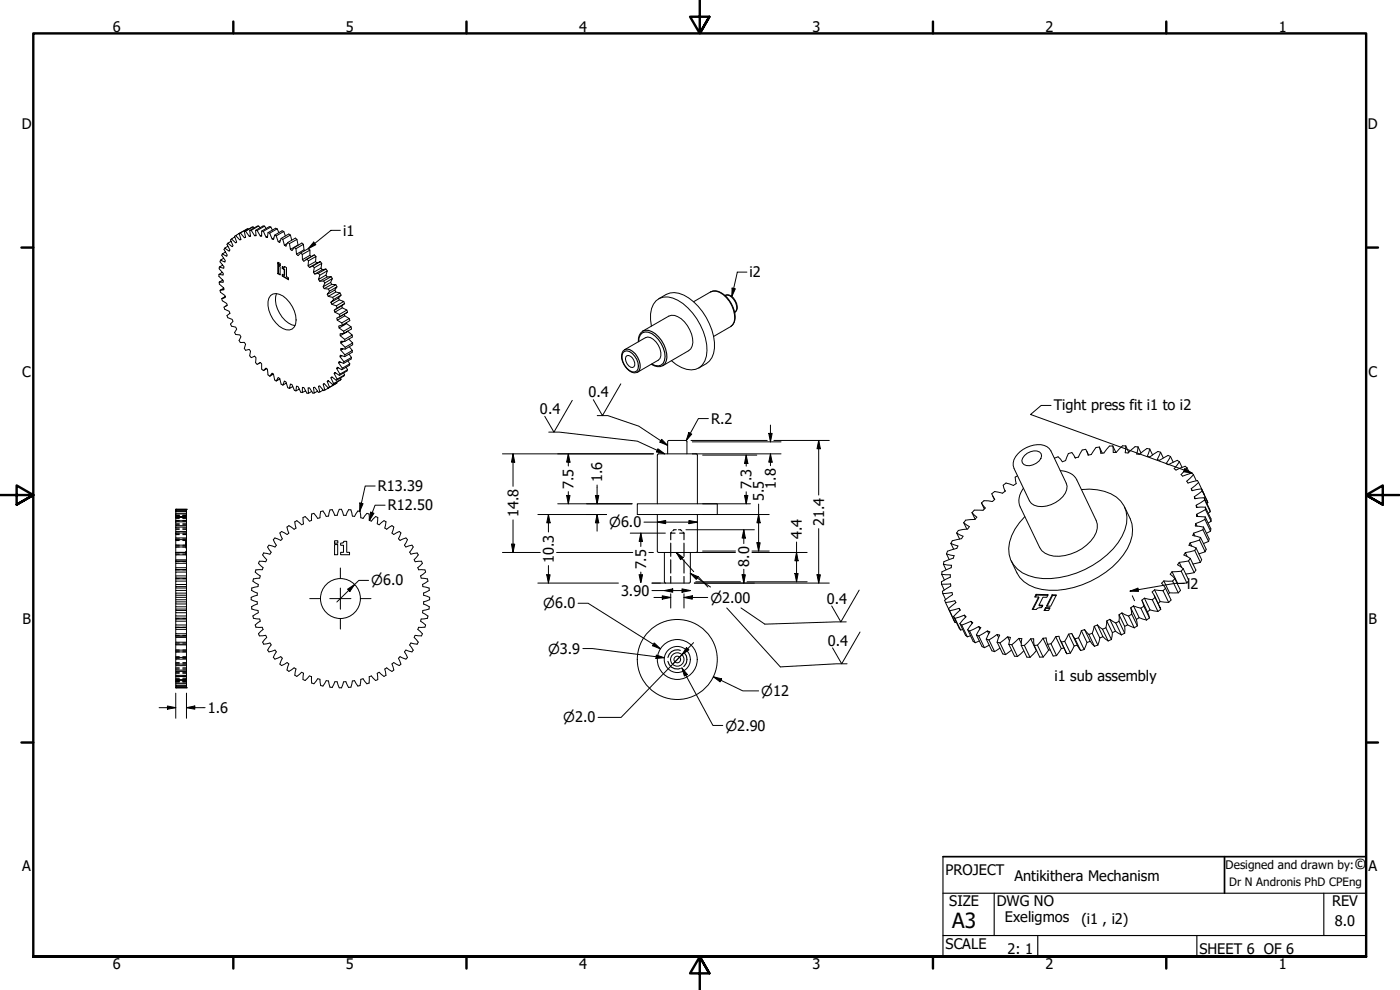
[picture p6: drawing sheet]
<svg xmlns="http://www.w3.org/2000/svg" width="420mm" height="297mm" viewBox="0 0 420 297" stroke-linecap="round" stroke-linejoin="round" font-family="sans-serif">
<!-- layer: Visible (ANSI) -->
<g fill="none" stroke="#000" stroke-width=".3">
<path d="M66.2 78l-.2 .6 1.2 1.4-.1 .5-1.3-.4 1-.5M66.7 76.2l-.2 .4 1.1 1.6-.1 .4-1.3-.6 .9-.5M67.4 74.5l-.2 .4 1 1.6-.2 .4-1.3-.7 .9-.6M68.4 73l-.3 .3 .9 1.7-.2 .4-1.4-.9 1-.6M69.5 71.7l-.3 .3 .7 1.7-.2 .3-1.3-1 .9-.6M70.7 70.7l-.3 .2 .6 1.8-.3 .2-1.2-1.2 .9-.6M72.1 69.9l1.2 1.4M72.3 71.8l-.2 .1M73.7 69.4l1.1 1.5M73.7 69.4l-.4 .1M74.4 68.6l-2.6 1.4 .5 1.8-.3 .2-1.3-1.3 1.4-.8M74.5 68.7l-.1-.1-2.3 1.3"/>
<path d="M75.4 69.1l1 1.6M75.4 69.1l-.5 .1M75.9 68.1l-2.6 1.4 .4 1.7-.4 .1 .4-.2M76.2 68.4l-.3-.3-2.2 1.3M76.7 69.1l.5 .1M77.2 69.2l.9 1.6M77.6 67.8h-.4l-2.3 1.4 .3 1.7h-.4l.4-.2M78 68.4l-.4-.6-2.2 1.3M78.5 69.3l.5 .1M79 69.4l.8 1.7M79.4 67.8h-.4l-2.3 1.3 .1 1.6h-.4l.4-.2M79.8 68.6l-.4-.8-2.2 1.4"/>
<path d="M80.4 69.8l.5 .2M80.9 70l.8 1.7M81.3 68.1l-.5-.1-2.3 1.3v1.6l-.4-.1 .4-.2M81.7 69l-.4-.9-2.3 1.3M82.4 70.6l.5 .2M82.9 70.8l2.3-1.3 .4 1.3M83.2 68.7l-.5-.2-2.3 1.3-.1 1.5-.5-.2 .5-.2M83.5 78.8l-.1 .5v-.6l.7 .4v.6l-.7-.4M83.5 79.2l.6 .3M83.6 79.7v2.3l-.2 .1v-2.5l.7 .4v2.5l-.7-.4M83.7 69.8l-.5-1.1-2.3 1.3M84.1 72.2l-.6 .3"/>
<path d="M84.4 71.5l.5 .3M84.9 71.8l2.3-1.3 .3 1.6M84.9 71.8l.4 1.8M85.2 69.5l-.5-.3-2.3 1.4-.3 1.3-.4-.2 .5-.3M86.4 72.8l.5 .3M86.9 73.1l.3 1.7 2.3-1.2M86.9 73.1l2.2-1.3 .4 1.7M87.2 70.5l-.5-.3-2.3 1.3-.5 1.3-.4-.3-.6-1.7M88.3 74.2l.5 .4M88.8 74.6l.2 1.7 2.2-1.3 .3 .2M88.8 74.6l2.3-1.3 .1 1.7M89.1 71.8l-.5-.4-2.2 1.4-.6 1.1-.5-.3 .8-.5"/>
<path d="M90.3 75.9l.4 .5M90.7 76.4l.1 1.5 2.2-1.3 .4 .4M90.7 76.4l2.3-1.4v1.6M90.8 77.9l.4 .5 3.2-1.9-2.6 1.5M91.1 73.3l-.5-.4-2.3 1.3-.7 1-.4-.4M92.1 77.8l.5 .5M92.5 79.7l.4 .5 3.2-1.7-3.1 1.7M92.6 78.3l-.1 1.4 2.2-1.2 .4 .4M92.6 78.3l2.2-1.4-.1 1.6M93 75l-.5-.4-2.2 1.3-.8 .8-.5-.4M93.9 79.8l.4 .5M94.4 76.5l.4 .4"/>
<path d="M96.1 78.5l.5 .5M65.7 82.3v.6l1.3 1.2v.6h-1.2l1-.6M65.8 84.7v.5l1.3 1.2 .1 .5-1.2 .2 1.1-.6M65.8 80.1v.6l1.2 1.3v.5l-1.3-.2 1-.6M66 87.1l.2 .6 1.3 1 .1 .6-1.1 .3 1.1-.6M66.5 89.6l.2 .6 1.3 .8 .2 .6-1 .5 .2 .7 1.4 .6 .2 .6-.9 .7 .3 .6 1.3 .5 .2 .6-.7 .8 .3 .7 1.2 .3 .3 .5-.6 1.1 .3 .6 1.3 .1 .3 .5-.5 1.2 .3 .6 1.2-.1 .4 .6-.4 1.2 .4 .6 1.1-.3 .4 .6-.3 1.4 .5 .5 1-.4 .4 .4-.1 1.5 .5 .5 .9-.6 .4 .5v1.5l.5 .5M68.2 91.6l-.6 .3M69 94l-.1 .1M81.2 88.7a2.97 2.97 0 0 1 3.7 .1 9.1 9.1 0 0 1 3.8 8.3 2.36 2.36 0 0 1-3.8 1.5 8.5 8.5 0 0 1-4.2-9.1zM83 88.1a8.3 8.3 0 0 0 5.6 9.6M83.6 82l.5 .3M84.8 80.1l-.1 .4v-.5l.5 .2 .2-.2 .6 .3v2.7l.6 .3v.6l-1.9-1.1"/>
<path d="M84.8 80.5l.6 .3-.7-.3M84.8 82.4l-.1 .4v-.5l.6 .3M84.8 82.7l1.8 1.1M85.4 80.8l-.1 1.8v-1.7M85.4 80.1l-.1 .1M85.5 80l-.1 .1M94.3 80.3l-.2 1.4 2.3-1.3 .3 .5-2.3 1.3-.3-.5M94.3 80.3l2.3-1.3-.2 1.4M95.5 82l.5 .6M96 82.6l-.4 1.2 2.2-1.3 .4 .6-2.3 1.3-.3-.6M96.7 80.9l1.1-.2-2.3 1.3-1.1 .2M97.1 84.3l.4 .6"/>
<path d="M97.5 84.9l-.5 1.1 2.2-1.3 .4 .6-2.3 1.3-.3-.6M97.8 82.5l.4-1.2-2.2 1.3M97.8 80.7l.4 .6M98.2 83.1l1.2-.1-2.3 1.3-1.2 .1M98.6 86.7l.3 .7M98.9 87.4l-.7 .9 2.3-1.3 .3 .6-2.3 1.3-.3-.6M99.2 84.7l.5-1.1-2.2 1.3M99.4 83l.3 .6M99.6 85.3l1.2 .1-2.2 1.3-1.3-.1M99.8 89.2l.3 .7M100.1 89.9l-.8 .8 2.3-1.3 .3 .6-2.3 1.3-.3-.6M100.5 87l.6-1-2.2 1.4"/>
<path d="M100.8 87.6l1.3 .3-2.3 1.3-1.3-.3M100.8 85.4l.3 .6M100.9 91.8l.3 .6M101.2 92.4l2.2-1.3-3 1.9M101.6 89.4l.8-.9-2.3 1.4M101.9 90l1.3 .5-2.3 1.3-1.3-.5M101.9 94.3l.1 .7M102 95l2.3-1.3-2.6 1.5M102.1 87.9l.3 .6M102.5 91.8l.2 .6-2.2 1.3-.2-.6 .9-.7M102.6 96.9l.1 .6M102.7 92.4l1.4 .6-2.2 1.3-1.4-.6"/>
<path d="M103.1 99.4l.1 .6M103.2 90.5l.2 .6M103.3 94.3l.2 .5-2.3 1.3-.2-.7 1-.4M103.5 94.8l1.3 .8-2.2 1.3-1.4-.8M104 97.1l1.4 1-2.3 1.3-1.3-1M104.1 93l.2 .7M104.4 99.4l1.3 1.1-2.2 1.3-1.4-1.1M104.8 95.6l.2 .6-2.3 1.3-1.1 .3 .2 .6 2.2-1.3v-.3M105.4 98.1l.1 .6-2.3 1.3-1.1 .1v.6l2.3-1.4M195.5 97.9a8.6 8.6 0 0 1 1.4-7.7 5.2 5.2 0 0 1 6.6-.1 18.6 18.6 0 0 1 8.7 15.1 5.6 5.6 0 0 1-3.5 5.6 7.8 7.8 0 0 1-7.2-2.6M197.7 89.6a6.7 6.7 0 0 1 9-.2 18.7 18.7 0 0 1 7.7 15.1 6.4 6.4 0 0 1-4.7 5.9M208.2 90.5l5.1-2.9a4.2 4.2 0 0 1 4.8 1.5 8.1 8.1 0 0 1 2.2 7.7l-1 1.2-5.1 3"/>
<path d="M217.6 88.7v-.1a2.34 2.34 0 0 1 3.1 1.6 2.35 2.35 0 0 1-.2 3.5M76.4 106.9h-.1M78.1 108.8l-.6 .4M80.1 110.6l-1.1 .6 .8-.8 .5 .4 .1 1.7 .5 .4M82 112.3l-1.1 .6 .8-.9 .4 .3 .3 1.7 .5 .3M84 113.7l-1.1 .6 .6-1 .4 .3 .5 1.7 .5 .3M85.9 115l-1 .6 .4-1.3 .5 .3 .6 1.7 .5 .3M87.8 116l-.9 .6 .3-1.4 .4 .2 .7 1.7 .5 .2M89.8 116.7l-1 .6 .2-1.4 .5 .1 .8 1.7 .4 .1M91.7 117.2l-1 .6 .1-1.6 .4 .1 .9 1.7h.5M93.5 117.5l-.9 .5-.1-1.6h.4l1 1.6 .4-.1M95.3 117.4l-1 .5-.2-1.6 .3-.1 1.1 1.5 .5-.1"/>
<path d="M97 117l-1 .6-.4-1.7 .3-.1 1.2 1.4 .4-.2M97.3 115.1l-.2 .1M98.2 114.5l.7 1.7 2.2-1.3v-.2M99.3 113.4l.8 1.7 2.3-1.3-.2-.4M100.1 115.1l-.3 .3M101.1 114.9l-2.5 1.5-1.3-1.3-.3 .2 .5 1.7 1.4-.8M101.2 113.8l-.3 .3M102 112.3l-.1 .3M102.4 113.8l-2.6 1.6-1.3-1.2-.3 .3 .4-.3M102.7 110.5l-.1 .4M103.1 111.9l.3 .6-2.2 1.3-.9-1.7M103.2 108.5l-.1 .5"/>
<path d="M103.4 112.5l-.2 .3-2.3 1.3-1.3-1-.3 .3 .4-.2M103.5 101.8v.6M103.5 106.5v.5M103.6 104.2v.6M103.9 110.2l.4 .7-2.3 1.4-1-1.7M104.3 110.9l-.2 .4-2.2 1.3-1.4-.9-.2 .4 .4-.2M104.4 108.3l.6 .9-2.3 1.3-1.1-1.6M104.7 101.8l1.1 1.1-2.2 1.3-1.3-1.3M104.7 106.2l.8 1.1-2.3 1.2-1.1-1.5M104.8 104l.9 1.1-2.2 1.4-1.2-1.4M105 109.2l-.2 .4-2.2 1.3-1.4-.7-.2 .4 .5-.3M105.5 107.3l-.1 .4-2.3 1.3-1.3-.5-.2 .4 .5-.2"/>
<path d="M105.7 100.5v.6l-2.2 1.3h-1.2v.5l.8-.4M105.7 105.1v.6l-2.2 1.3-1.4-.4v.4l.5-.2M105.8 102.9v.5l-2.2 1.4-1.3-.3v.6l.6-.4M187 105.3l6.7-4a2.73 2.73 0 0 1 3.2 1.3 5.1 5.1 0 0 1 1.2 5l-.5 .5-6.3 3.6a3.4 3.4 0 0 1-4-2.2l-.6-1.3a3.3 3.3 0 0 1 .3-2.9zM187.8 107l.4-.3a2.34 2.34 0 0 1 2 3.4 1.46 1.46 0 0 1-2-1l-.5-1.5zM191.6 102.6a3.4 3.4 0 0 1 1.3-3.3l7.8-4.4a5 5 0 0 1 5.6 2.8 6.7 6.7 0 0 1 1 7l-8.4 5a3.3 3.3 0 0 1-3.4-.4M197.7 136.2h11.2l.3 .2 .1 14.8M197.7 136.2l-.4 .4v14.6M205.8 132.2l.4 .4v3.6M205.8 132.2h-5.2l-.2 .4v3.6M305.4 136.3a8.4 8.4 0 0 1 7.9-2.7l.9 .4 1.2 1.3 4.6 9.7a4.3 4.3 0 0 1-2 4.9 7.9 7.9 0 0 1-7.7 1.7l-.8-.6-.6-.7-4.6-9.7a3.9 3.9 0 0 1 1.1-4.3zM307.5 136.7a3.4 3.4 0 0 1 5-.6 3.4 3.4 0 0 1-3.5 3.6 1.71 1.71 0 0 1-2.2-.8 1.71 1.71 0 0 1 .7-2.2z"/>
<path d="M322.6 137.1l.1 .3M322.7 137.4l-1-1.6-1.1 .3-.8 2.1-1 .3-1.3-1.4-1.1 .5M326.1 135.3l.6 1.2M329.9 134.1l-1 .2-1.4 2.1-.9 .2-.8-1.8-1 .2-1.2 2.1-.9 .3M329.9 134.1l.9 1.9M334 133.8l.1 1.9h.9l1.9-1.9h1M334 133.8h-1l-1.7 2.1-.9 .1-.5-1.9M334 133.8l.9 1.9M337.9 133.8l-.2 2 .8 .1 2.2-1.9 .8 .1M337.9 133.8l.9 1.9M341.5 134.1l-.4 2.1 .8 .1 2.3-1.7 .9 .1M341.5 134.1l.9 1.8"/>
<path d="M345.1 134.7l-.8 2.2 .8 .2 2.4-1.6 .8 .2M345.1 134.7l.8 1.8M348.3 135.7l-1 2.2 .7 .2 2.6-1.5 .7 .4M348.3 135.7l.8 1.7M351.3 137l-1.3 2.1 .6 .3 2.7-1.3 .6 .4M351.3 137l.8 1.7M353.9 138.5l-1.5 2.1 .5 .4 2.8-1.1 .5 .5M353.9 138.5l.9 1.7M52.7 153h3.3v.3h-3.3zM52.7 153.4h3.3v.6h-3.3zM52.7 154.2h3.3v.8h-3.3zM52.7 155.3h3.3v.9h-3.3z"/>
<path d="M52.7 156.6h3.3v1.1h-3.3zM52.7 158.1h3.3v1.4h-3.3zM52.7 159.9h3.3v1.5h-3.3zM52.7 152.8l3.3 .1zM52.7 152.8h.1M52.7 152.9v.1M52.7 153.3v.1M52.7 154v.2M52.7 155v.3M52.7 156.2v.4M52.7 157.7v.4M52.7 159.5v.4"/>
<path d="M52.7 152.8h3.3M56 152.8h.1M56 152.9v.1M56 153.3v.1M56 154v.2M56 155v.3M56 156.2v.4M56 157.7v.4M56 159.5v.4M84 159.9l.7 1.8-.4 .4-1.8-.7M84 159.9l.5-.4 1.7 .9M86.1 158.1l.6 1.8"/>
<path d="M86.7 157.7l1.6 1.1M86.7 160l-.5 .4M86.7 157.7l-.5 .4M90.5 157.5l-1.4-1.3-.6 .4 .3 1.8-.5 .4M91.6 155l-.7 .3 .2 1.9-.6 .3M93.5 154.2v1.9l-.6 .3-1.3-1.4M94.2 154l1.2 1.5 .6-.1 .3-1.9 .6-.2 1 1.6 .7-.1 .4-1.8 .7-.1 .8 1.8M94.2 154l-.6 .2M103.1 154.6l-.6-1.8h-.4h-.3l-.6 1.8h-.7M103.2 154.6l.6 .1 .8-1.8h.3l.4 .1 .4 1.9M108 153.5l.3 1.9M108.1 153.5l-.7-.2-1 1.6-.6-.1"/>
<path d="M110.8 154.2v1.9l.6 .3 1.3-1.4 .7 .3-.2 1.9 .6 .3 1.5-1.3 .5 .4-.3 1.8M110.8 154.2l-.7-.2-1.1 1.5-.7-.1M118.2 158.1l-.6 1.9 .6 .4M118.2 158.1l-.6-.4-1.5 1.1-.6-.4M120.3 159.9l-.7 1.8 .4 .4 1.8-.7 .5 .5-.9 1.7M120.3 159.9l-.5-.4-1.6 .9M191.3 151.2h24v3.2h-24zM197.3 154.4v11l.4 .4M209.3 154.4v11l-.2 .3-11.4 .1M287.1 159.9l1.9 1-.4 .7-2.8 .6-.4 .9M287.1 159.9l.9 1.8M289.2 156.8l1.7 1.2-.5 .7-2.8 .5-.5 .7"/>
<path d="M289.2 156.8l1 1.9M291.7 153.8l1.5 1.4-.6 .7-2.8 .2-.6 .7M291.7 153.8l1 2M294.6 150.9l1.1 1.5-.7 .7h-2.6l-.7 .7M294.6 150.9l.8 1.8M297.9 148.8l.5 1.1M301.6 147.2l.1 .1M301.7 147.3l-.8 .7-2.4-.5-.9 .7 .9 1.6-.7 .7-2.5-.3-.7 .7M305.4 142.8l-.7 .4 .3 1.9-.9 .6-2.2-.8-.8 .7 .6 1.7M318.2 141.2a5.6 5.6 0 0 1 5 2.8l5.8 12.2a5.6 5.6 0 0 1-1.7 6.2 13.1 13.1 0 0 1-12.5 4.1l-1.2-.5-1-.8-.6-1-5.8-12.1a5.6 5.6 0 0 1 .9-5.6M324.6 146.9a13.8 13.8 0 0 1 11.7 3.5 9.1 9.1 0 0 1 .5 10.5 26.6 26.6 0 0 1-18.9 12.4 15.1 15.1 0 0 1-12.5-2.5 8.4 8.4 0 0 1-1.8-10.1l1-1.9 3-3.8M337.5 152.1l1.7 3.5a10.7 10.7 0 0 1-2.1 10.9 27.2 27.2 0 0 1-24.4 10.4 10.1 10.1 0 0 1-7.5-5l-1.7-3.6"/>
<path d="M356.2 140.4l-1.7 2 .4 .5 2.8-1 .5 .5M356.2 140.4l.9 1.7M357.6 146.8l.2 .4M358.2 142.4l-2 2 .3 .5 2.9-.7 .3 .6M358.2 142.4l.8 1.9M359.2 157.8l-.3-.7-.2 .7 2.5 .3M359.5 155l-.3-.7-.1 .7 2.6 .1M359.7 144.8l-2.2 1.8 .3 .6M359.7 144.8l1.7 3.5M360.6 146.7l-2.8 .5M360.6 146.7l1.9 4.1M360.6 146.7l.2 .6"/>
<path d="M360.8 147.3l-2.4 1.7M360.8 147.3l1.7 3.5-.3 .3M361 158.9l-2.8 1.1M361 158.9l1.7 3.6-1.6 .6M361.2 158.1l1.7 3.6-.2 .8M361.2 158.1l-.2 .8M361.4 149.3l-2.8 .3-.2-.6 .3 .6M361.4 149.3l1.8 4.2M361.4 149.3l.1 .7M361.5 150l-2.5 1.6M361.5 150l1.7 3.5-.6 .5M361.6 155.9l-2.7 1.2"/>
<path d="M361.6 155.9l1.7 3.5-1.2 .6M361.7 155.1l1.7 3.6-.1 .7M361.7 155.1l-.1 .8M361.7 152.2l-2.6 .1-.1-.7 .3 .6M361.7 152.2l1.7 3.5 .1 .7M361.7 152.2l.1 .7M361.8 152.9l-2.6 1.4M361.8 152.9l1.7 3.5-.9 .5M52.7 161.9h3.3v1.7h-3.3zM52.7 165.7h3.3v.2h-3.3zM52.7 165.7v-1.6h3.3v1.6M52.7 168h3.3v.4h-3.3z"/>
<path d="M52.7 168v-1.5h3.3v1.5M52.7 170.3h3.3v.7h-3.3zM52.7 170.3v-1.3h3.3v1.3M52.7 173.4v.3h3.3M52.7 172.8v-1.2h3.3v1.2M52.7 176v.4h3.3M52.7 175.4v-1h3.3v1M52.7 178.6v.6h3.3M52.7 178v-.8h3.3v.8M52.7 168.4h3.3v.6M52.7 170.9h3.3M52.7 161.4v.5"/>
<path d="M52.7 163.6v.5M52.7 165.9v.6M52.7 168.4v.6M52.7 171v.6M52.7 173.7v.7M52.7 176.4v.8M52.7 179.2v.7M56 173.4v-.6h-3.3v.6h3.3v.3M56 176v-.6h-3.3v.6h3.3v.4M56 178.6v-.6h-3.3v.6h3.3v.6M56 161.4v.5M56 163.6v.5"/>
<path d="M56 165.9v.6M56 171v.6M56 173.7v.7M56 176.4v.8M56 179.2v.7M75.4 179.9l1.8 .7v.6l-1.7 .8 .1 .7 1.8 .5 .1 .6-1.6 1M75.4 179.2v.7M75.9 174.4l1.6 1-.1 .6-1.9 .4v.7l1.7 .8v.7M77.2 178.6l-1.8 .6M78.7 171h-1.9l-.2 .6 1.5 1.2v.2l-.2 .4-1.9 .3-.1 .7M79.1 165.9l1.9 .4M79.2 165.9l-.4 .6 1.2 1.4-.2 .6-2-.1-.2 .6 1.4 1.3-.3 .6"/>
<path d="M81.4 165.7l-.4 .5M82.5 161.4l-.5 .5 .9 1.7M83 163.6l-.5 .5-1.8-.5-.4 .5 1.1 1.6M100.4 162.2h1v.8h-1zM100.4 163.4h.9v3h-.9zM102.2 163l.7-.1 .3-.5h.9v3.3h.8v.7h-2.7v-.7h.9v-2.1h-.9zM121.4 163.6l.4 .5 1.8-.5 .3 .3 .1 .2-1.1 1.6M123 165.7l.3 .5 1.9-.3M125.2 165.9l.3 .6-1.2 1.4 .3 .6 1.9-.1 .3 .6-1.4 1.3 .2 .6M125.6 171h1.9M126.9 176l1.9 .4v.5v.2l-1.7 .8 .1 .7M127.1 178.6l1.8 .6v.7"/>
<path d="M127.5 171l.2 .6M127.7 171.6l-1.5 1.2 .2 .7 1.9 .2v.2l.1 .5-1.6 1 .1 .6M128.9 179.9l-1.8 .7M199.4 174.5l.4 .4h7l.4-.4M199.4 165.8v8.8M207.2 165.8v8.8M282.6 175.3l2.7-.1v.6l-2.5 1.6 .2 .7M282.6 175.3l.8 1.7M282.6 172.3l2.6 .2v.7l-2.7 1.4 .1 .7M282.6 172.3l.8 1.7M283 178.1l2.7-.3 .2 .6-2.4 1.7 .3 .7M283 178.1l.8 1.8"/>
<path d="M283.1 169.3l2.5 .3-.1 .7-2.8 1.3-.1 .7M283.1 169.3l.8 1.7M284.1 166.2l2.2 .5-.2 .8-2.8 1-.2 .8M284.1 166.2l.8 1.7M285.4 163.1l2.1 .7-.4 .7-2.7 .9-.3 .8M285.4 163.1l.8 1.7M310.9 178.3l.2 .2-.3 .6M310.9 178.3l-.3 .8h1.1l.1 .3-1.8 3.5M310.9 178.3l3.7 .1-.4 .8h-1.2l-1.2 2.4M311.1 178.5l3.4 .1M311.7 179.1l-1.9 3.7 1.2 .1a1.64 1.64 0 0 1 1.6-.6l.4-.7h-1.2l.1 .2h.9M315.8 178.5l.1 .2-1.6 3.1"/>
<path d="M315.8 178.5h1.2l-1.7 3.4-1.2-.1zM315.9 178.7h1M343.5 179.5l1.6 3.5-.8 .6M343.5 179.5l2.3 .4M343.5 179.5l-.8 .6 .6 1.8M345.8 179.9l1.7 3.6M346.4 178.6l2 4.2-1.7-3.5M346.5 177l1.7 3.5-.6 .5M346.5 177l2.5 .2M346.5 177l-.7 .6 .9 1.7M346.7 179.3l-.9 .6M349 177.2l1.7 3.5"/>
<path d="M349.3 174.3l1.7 3.6-.4 .4M349.3 174.3l2.6 .1M349.3 174.3l-.7 .7 1.2 1.5M349.8 176.5l1.7 3.5-.8 .7M349.8 176.5l-.8 .7M351 177.9h2.6M351.7 171.6l1.7 3.6M351.7 171.6l-.5 .7 1.4 1.3M351.9 174.4l1.7 3.5M352.6 173.6l1.7 3.6-.7 .7M352.6 173.6l-.7 .8M354.5 171.4l-2.8 .2"/>
<path d="M354.5 171.4l1.7 3.5M354.6 170.3l-.7-1.6-.5 .7 1.7 1.2M355.1 170.6l1.7 3.5-.6 .8M355.1 170.6l-.6 .8M356.2 174.9l-2.8 .2M356.3 167l-.6-1.2-.4 .7 1.9 1M356.7 168.3l-2.8 .4M356.7 168.3l1.7 3.5M357.2 167.5l1.7 3.6-.5 .7M357.2 167.5l-.5 .8M357.6 163.9l-.4-1-.4 .7 2.1 .8M358.4 171.8l-2.5 .4"/>
<path d="M358.6 165.2l-2.9 .6M358.6 165.2l1.7 3.5-2.3 .5M358.6 160.8l-.4-.8-.2 .7 2.3 .6M358.9 164.4l1.7 3.5-.3 .8M358.9 164.4l-.3 .8M360 162l-2.8 .9M360 162l1.7 3.6-1.9 .6M360.3 161.3l1.7 3.5-.3 .8M360.3 161.3l-.3 .7M52.7 181.2v.9h3.3M52.7 180.6v-.7h3.3v.7M52.7 183.8v1h3.3"/>
<path d="M52.7 183.2v-.5h3.3v.5M52.7 186.4v1.1h3.3M52.7 185.7v-.2h3.3v.2M52.7 188.3v.5h3.3v1.3M52.7 188.8v1.3h3.3M52.7 188.3h3.3M52.7 190.8v.4h3.3v1.5M52.7 191.2v1.5h3.3M52.7 190.8h3.3zM52.7 193.3v.2h3.3v1.6M52.7 193.5v1.6h3.3M52.7 193.3h3.3"/>
<path d="M52.7 182.1v.6M52.7 184.8v.7M52.7 187.5v.7M52.7 190.1v.7M52.7 192.7v.6M52.7 195.1v.5M52.7 197.3v.5M52.7 199.2v.5M56 181.2v-.6h-3.3v.6h3.3v.9M56 183.8v-.6h-3.3v.6h3.3v1M56 186.4v-.7h-3.3v.7h3.3v1.1M56 195.6h-3.3v1.7h3.3"/>
<path d="M56 197.8h-3.3v1.4h3.3M56 199.7h-3.3v1.4h3.3M56 182.1v.6M56 184.8v.7M56 187.5v.7M56 188.3v.5M56 190.1v1.1M56 192.7v.8M56 195.1v11.3M75.9 184.8l.1 .7 1.9 .2 .2 .7-1.5 1.1 .2 .7M76.8 188.2h1.9l.3 .6-1.4 1.4M77.6 190.2l.2 .6 2-.2 .2 .6-1.2 1.5 .4 .6"/>
<path d="M81 192.9l-1.9 .4M81 192.9l.4 .6-1.1 1.6 .4 .5 1.8-.6 .5 .6M82.5 197.8l1.8-.8 .4 .5-.7 1.8M82.9 195.6l-.9 1.7 .5 .5M86.2 198.8l-1.7 .9-.5-.5M86.2 198.8l.5 .4-.6 1.8M118.2 198.8l-.6 .4 .6 1.8-.2 .2-.4 .3-1.5-1.1-.6 .3M121.8 197.8l-1.7-.8-.5 .5 .7 1.7-.5 .5-1.6-.9M122.9 193.5l1.1 1.5-.4 .6-1.8-.5-.4 .5 .9 1.7-.5 .5M125.2 193.3l-1.9-.4-.3 .6M126.8 190.2l-.3 .6-1.9-.2-.3 .6 1.2 1.5-.3 .6M127.1 180.6v.6l1.7 .8v.7"/>
<path d="M127.5 188.2h-1.9l-.2 .6 1.4 1.4M127.7 187.5l-.2 .7M128.4 184.8l-.1 .7-1.9 .2-.2 .7 1.5 1.1M128.8 182.7l-1.9 .5-.1 .6 1.6 1M283.8 180.8l2.8-.6 .3 .6-2.3 1.9M283.8 180.8l.8 1.9M284.6 182.7l2 4.1M284.6 182.7l.4 .5M285 183.2l1.6 3.6 .4-.1M286.2 185l2.1 4M286.2 185l.4 .5M286.6 185.5l1.7 3.5 .6-.1"/>
<path d="M287.8 182.5l-2.8 .7M288.1 183.1l-.3-.6 .4 .5-2 2M288.1 187.1l1.7 3.5 .5 .5M288.1 187.1l.5 .5M288.6 187.6l1.7 3.5 1-.4M289.4 184.6l-2.8 .9M289.7 185.2l-.3-.6 .5 .5-1.8 2M290.4 188.9l1.7 3.5 .6 .5M290.4 188.9l.6 .4M291 189.3l1.7 3.6 1.2-.6M291.4 186.4l-2.8 1.2M291.7 187.1l-.3-.7 .5 .4-1.5 2.1"/>
<path d="M293 190.5l1.7 3.5 .7 .3M293 190.5l.8 .3M293.7 188l-2.7 1.3M293.8 190.8l1.6 3.5 1.5-.7M294 188.8l-.3-.8 .6 .3-1.3 2.2M296 191.8l1.7 3.5 .8 .2M296 191.8l.8 .2M296.3 189.3l-2.5 1.5M296.7 190.1l-.4-.8 .8 .3-1.1 2.2M296.8 192l1.7 3.5 1.6-1M299.3 190.4l-2.5 1.6M299.3 192.7l1.6 3.5 .9 .2"/>
<path d="M299.3 192.7l.8 .2M299.7 191.3l-.4-.9 .7 .2-.7 2.1M300.1 192.9l1.7 3.5 1.8-1.3M302.4 191.1l-2.3 1.8M302.8 193.3l1.7 3.6 .9 .1M302.8 193.3l.9 .1M302.9 192.2l-.5-1.1 .8 .1-.4 2.1M303.7 193.4l1.7 3.6M305.8 191.5l-2.1 1.9M306.5 193l-.7-1.5 .9 .1-.2 2.1M306.5 193.7l1.7 3.5h.9M306.5 193.7h.9"/>
<path d="M307.3 195.3l-1.9 1.7M307.4 193.7l1.7 3.5M309.3 191.7l-1.9 2M309.3 191.7h.9l.2 2M309.3 191.7l1.8 3.5M310.4 193.7l1.6 3.5 1.1-.1M311 195.2l-1.9 2M311.4 193.6l1.7 3.5M311.4 193.6l-1 .1M313 191.5l-1.6 2.1M313.8 182.3l-.2 .9M313.8 182.3l1.3 .1-.4 .8h-1.3z"/>
<path d="M313.9 182.5l1.1 .1M314.4 193.3l-.5-1.9-.9 .1 1.7 3.6 .5-.1M314.4 193.3l1.7 3.5 1-.1M314.7 195.1l-1.6 2M315.4 193.2l1.7 3.5M315.4 193.2l-1 .1M316.8 191l-1.4 2.2M318.2 192.1l2 4.1-1.7-3.6M318.5 192.6l-.7-1.7-1 .1 1.7 3.6 .8-.2M318.5 194.6l-1.4 2.1M319.5 192.4l1.7 3.5M319.5 192.4l-1 .2"/>
<path d="M320.7 190.3l-1.2 2.1M321.2 195.9l-1 .3M321.8 190.3l1.6 3.5 .9 1.4M322.4 193.8l-1.2 2.1M322.6 191.7l-1-1.6-.9 .2 1.7 3.5 .9-.2M322.6 191.7l1.7 3.5M323.7 191.4l1.7 3.5M323.7 191.4l-1.1 .3M324.5 189.2l1-.3 1.7 3.5-1 .4zM324.5 189.2l-.8 2.2M325.4 194.9l-1.1 .3M325.5 188.9l1.3 1.5"/>
<path d="M326.2 192.8l-.8 2.1M326.8 190.4l1.7 3.5M327.2 192.4l1.3 1.5M327.8 190l1.7 3.5M327.8 190l-1 .4M328.4 187.9l1-.4 1.6 3.5-.9 .4zM328.4 187.9l-.6 2.1M329.4 187.5l1.5 1.3M329.5 193.5l-1 .4M330.1 191.4l-.6 2.1M330.9 188.8l1.7 3.5M331 191l1.6 1.3"/>
<path d="M331.9 188.4l1.6 3.5M331.9 188.4l-1 .4M332.1 186.3l1-.5 1.7 3.6-1 .4zM332.1 186.3l-.2 2.1M333.1 185.8l1.8 1.1M333.5 191.9l-.9 .4M333.8 189.8l-.3 2.1M334.8 189.4l1.7 1.1M334.9 186.9l1.6 3.6M335.8 184.4l.9-.5 1.7 3.6-.9 .4zM335.8 184.4v2M335.8 186.4l1.7 3.6"/>
<path d="M335.8 186.4l-.9 .5M336.7 183.9l2 1M337.5 187.9v2.1M337.5 190l-1 .5M338.4 187.5l2 .9M338.7 184.9l1.7 3.5M339.3 182.4l.9-.6 1.7 3.5-.9 .6zM339.3 182.4l.3 1.9M339.6 184.3l1.7 3.5M339.6 184.3l-.9 .6M340.2 181.8l2.2 .7M341 185.9l.3 1.9"/>
<path d="M341.3 187.8l-.9 .6M341.9 185.3l2.2 .7M342.4 182.5l1.7 3.5M342.8 180.2l2.2 5.2M343.3 181.9l1.7 3.5M343.3 181.9l-.9 .6M345 185.4l-.9 .6M345.1 183l2.4 .5M348.2 180.5l2.5 .2M348.4 182.8l-.9 .7M52.7 206.4h.1M52.7 201.1v.4"/>
<path d="M52.7 202.6v.4M52.7 203.9v.3M52.7 205v.2M52.7 205.7v.2M52.7 206.2v.1M52.7 206.4h3.3M56 201.5h-3.3v1.1h3.3M56 203h-3.3v.9h3.3M56 204.2h-3.3v.8h3.3M56 205.2h-3.3v.5h3.3M56 205.9h-3.3v.3h3.3M56 206.3h-3.3l3.3 .1"/>
<path d="M56 206.4h.1M86.1 201l.6 .4M88.3 200.4l-1.6 1.1M88.3 200.4l.5 .3-.3 1.9 .6 .3 1.4-1.2M90.5 201.7l.6 .3-.2 1.9 .7 .3M91.6 204.2l1.3-1.4 .6 .2v2M93.6 204.9l.6 .3M94.2 205.2l1.2-1.6 .6 .2 .3 1.9 .6 .1 1-1.6 .7 .1 .4 1.9h.7M100.5 204.5l-.8 1.8M100.5 204.5l.7 .1M101.2 204.6l.6 1.8M101.8 206.4h.7"/>
<path d="M103.1 204.6l-.6 1.8M105.7 204.3l-.4 1.9-.7 .1-.8-1.8-.6 .1M105.8 204.3l.6-.1 1 1.6 .7-.1M108.3 203.8l-.3 1.9M108.3 203.8l.7-.2 1.1 1.6M112.7 204.2l-1.3-1.4-.6 .2v2l-.7 .2M115.5 200.7l.4 1.9-.7 .4-1.4-1.3-.6 .3 .2 1.9-.7 .3"/>
<circle cx="102.2" cy="179.6" r="6"/>
<circle cx="203.3" cy="197.9" r="6"/>
<circle cx="203.3" cy="197.9" r="3.9"/>
<circle cx="203.3" cy="197.9" r=".99"/>
<circle cx="203.3" cy="197.9" r="2.01"/>
<circle cx="203.3" cy="197.9" r="12"/>
</g>
<!-- layer: Hidden (ANSI) -->
<g fill="none" stroke="#000" stroke-width=".34">
<path d="M52.7 154.8h1.1M52.7 155h1.1M52.7 155.3h1.1M52.7 155.5h1.1M52.7 156.2h1.1M52.7 156.4h1.1M52.7 157.2h1.1M52.7 157.5h1.1M52.7 158.4h1.1M52.7 158.8h1.1M52.7 160h1.1M52.7 154.6h1.1"/>
<path d="M54.9 154.8h1.1M54.9 155h1.1M54.9 155.3h1.1M54.9 155.5h1.1M54.9 156.2h1.1M54.9 156.4h1.1M54.9 157.2h1.1M54.9 157.5h1.1M54.9 158.4h1.1M54.9 158.8h1.1M54.9 160h1.1M54.9 154.6h1.1"/>
<path d="M201.3 160h1.3M201.3 160v2M201.6 159.6l-.3 .4M202.9 158.9h-.6l-.4 .4M203.6 158.9h.7l.3 .4M204 160h1.3M204.9 159.6l.4 .4M205.3 160v2M52.7 163.6h1.1M52.7 160.4h1.1M52.7 161.7h1.1M52.7 162.2h1.1"/>
<path d="M52.7 164.1h1.1M52.7 166.3h1.1M52.7 168.5h1.1M52.7 170.9h1.1M52.7 173.6h1.1M54.9 163.6h1.1M54.9 160.4h1.1M54.9 161.7h1.1M54.9 162.2h1.1M54.9 164.1h1.1M54.9 166.3h1.1M54.9 168.5h1.1"/>
<path d="M54.9 170.9h1.1M54.9 173.6h1.1M55.8 162.8v.3M55.8 165.4v1M55.8 163.3v1.1M55.8 163.4h.1M55.8 162.4h.1M55.8 162.9h.1M55.8 165.7h.1M55.8 162.2v.3M55.9 162.2h.1M55.9 163h.1"/>
<path d="M55.9 163.4h.1M55.9 166.4h.1M55.9 162.4h.1M55.9 162.9h.1M55.9 165.7h.1M201.3 163v3.9M201.3 168v3.9M201.3 173v1.9M205.3 163v3.9M205.3 168v3.9M205.3 173v1.9M52.7 188.2h1.1"/>
<path d="M52.7 190.7h1.1M52.7 192.9h1.1M52.7 195.1h1.1M52.7 195.6h1.1M52.7 197h1.1M52.7 197.5h1.1M52.7 198.8h1.1M52.7 199.2h1.1M52.7 185.6h1.1M54.9 188.2h1.1M54.9 190.7h1.1M54.9 192.9h1.1"/>
<path d="M54.9 195.1h1.1M54.9 195.6h1.1M54.9 197h1.1M54.9 197.5h1.1M54.9 198.8h1.1M54.9 199.2h1.1M54.9 185.6h1.1M200.4 198.4a2.78 2.78 0 0 0 3.8 2.2M204.2 195.1a2.79 2.79 0 0 0-3.8 2.2M205.2 195.7a2.79 2.79 0 0 1 0 4.3M52.7 200.4h1.1M52.7 200.7h1.1"/>
<path d="M52.7 201.7h1.1M52.7 202h1.1M52.7 202.8h1.1M52.7 203.1h1.1M52.7 203.7h1.1M52.7 203.8h1.1M52.7 204.2h1.1M52.7 204.3h1.1M52.7 204.5h1.1M52.7 204.6h1.1M54.9 200.4h1.1M54.9 200.7h1.1"/>
<path d="M54.9 201.7h1.1M54.9 202h1.1M54.9 202.8h1.1M54.9 203.1h1.1M54.9 203.7h1.1M54.9 203.8h1.1M54.9 204.2h1.1M54.9 204.3h1.1M54.9 204.5h1.1M54.9 204.6h1.1"/>
</g>
<!-- layer: Visible Narrow (ANSI) -->
<path d="M192.9 99.3a3.9 3.9 0 0 1 4.8 1.8 8.3 8.3 0 0 1 2.2 7.2l-.3 .9-.7 .5M213.3 87.6a3.9 3.9 0 0 1 4.7 1.7 8.6 8.6 0 0 1 2.3 7.3l-1 1.4M217.6 88.6a3.3 3.3 0 0 1 3.5 3.1l-.1 1.5-.4 .5M186.9 105.8a1.82 1.82 0 0 1 2.8 .2 4.2 4.2 0 0 1 1.4 5.3 2.18 2.18 0 0 1-3-.8 4.5 4.5 0 0 1-1.2-4.7zM187.5 104.9a2.77 2.77 0 0 1 3.2 1.3 5.3 5.3 0 0 1 1.2 5l-.6 .5M191.7 102.5a2.41 2.41 0 0 1 1.1-2.7 2.41 2.41 0 0 1 2.8 .3 8.4 8.4 0 0 1 3.8 8 2.3 2.3 0 0 1-3.8 1.1" fill="none" stroke="#000" stroke-width=".34"/>
<!-- layer: Border (ANSI) -->
<g fill="none" stroke="#000" stroke-width=".72">
<path d="M70 6.5v3.5M140 6.5v3.5M210 0v10l-2.9-5h5.8l-2.9 5 2.9-5M280 6.5v3.5M350 6.5v3.5M6.4 74.3h3.6M410 74.3h3.6M0 148.5h10l-5-2.8v5.7l5-2.9-5 2.9M420 148.5h-10l5-2.8v5.7l-5-2.9 5 2.9M6.4 222.8h3.6M410 222.8h3.6M10 287v-277h400v277h-400h400"/>
<path d="M70 287v3.6M140 287v3.6M212.9 292l-2.9-5 2.9 5h-5.8l2.9-5v10M280 287v3.6M350 287v3.6"/>
</g>
<!-- layer: Title (ANSI) -->
<path d="M283 257h127v30h-127M367.5 257v11" fill="none" stroke="#000" stroke-width=".51"/>
<path d="M283 257v30M283 268h127M298.4 268v12.7M397.3 268v12.7M283 280.7h127M311.4 280.7v6.3M359.2 280.7v6.3" fill="none" stroke="#000" stroke-width=".34"/>
<!-- layer: Dimension (ANSI) -->
<g fill="none" stroke="#000" stroke-width=".3">
<path d="M150.8 136.2h45.3M154 136.2l.5 2.5h-1zM154 136.2v9.7M170.6 136.2l.5 2.5h-1zM170.6 136.2v3.6M206.7 129.8l.9 .4-1.6 2zM207.4 132.2h22.9M207.8 132.6h26.6M207.8 136.2h26.6M210.9 136.6h16.2M212.6 125.6h-3l-3.6 6.6M223.9 136.6l.6 2.5h-1.1z"/>
<path d="M223.9 136.6v3.3M230.7 130h1l-.5 2.6zM231.2 136.2l.5 2.5h-1zM231.2 127.5v5.1M231.2 136.2v3.5M232.2 132.2h16.7M245.7 132.2l.5 2.4h-1zM245.7 132.2v16.3M108 150.9l1 .2-1.1 2.3zM111.3 153.7l.9 .3-1.3 2.2zM112.6 145.8h-3l-1.7 7.6M115.6 151.6h-3l-1.7 4.6"/>
<path d="M154 156v9.8M161.4 154.4h20.6M164.6 154.4l.5 2.5h-1zM164.6 154.4v5.2M167.4 151.2h22.3M170.1 148.7h1l-.5 2.5zM170.6 147.5v3.7M178.7 148.7h1l-.5 2.5zM179.2 154.4l.5 2.5h-1zM179.2 145.5v5.7M179.2 154.4v5M189.1 160h10.6"/>
<path d="M192.3 160l.5 2.5h-1zM192.3 160v4M193.3 156.7h16M197.3 156.7l2.5-.5v.9zM205.9 158.9h20.5M206.8 156.2l2.5 .5-2.5 .4zM210.9 151.2h14.3M210.9 154.4h19.9M223.2 158.9l.5 2.5h-1zM223.2 158.9v4.2M223.4 148.7h1.1l-.6 2.5zM223.9 147.6v3.6"/>
<path d="M227.7 154.4l.4 2.5h-.9zM227.7 151.2v14.1M245.7 158.6v16.3M104.3 176.8l2.1-1.4-1.4 2.1zM110.6 174.1h-2.9l-6.6 6.5M150.8 165.8h11.3M153.5 163.3h1l-.5 2.5zM161.4 174.9h24.2M164.1 172.5h1l-.5 2.4zM164.6 169.7v5.2M167 165.8h22.9M192.3 171.6v3.1l-.5-2.2h1l-.4 2.2"/>
<path d="M194.7 165.8h1.4M195.7 174.9h4M195.7 177.2h11.5M196.3 179.3h5M198.8 178.8l2.5 .5-2.5 .5zM199.4 177.2l2.5-.5v1zM201.3 178.2v4.2M204.7 176.7l2.5 .5-2.5 .5zM205.3 179.3l2.5-.5v1zM205.3 179.3h7.1M205.3 178.2v4.2M208.4 174.9h40.5"/>
<path d="M208.8 174.6h13.4M208.8 165.8h11.9M210.9 165.3h9.8M222.7 172.5h1l-.5 2.4zM223.2 170.8v4.1M224.2 174.6h18M225.7 165.8h16.5M225.7 165.3h5.1M227.2 162.8h.9l-.4 2.5zM238.5 172.1h1l-.4 2.5zM239.1 165.8l.4 2.5h-1zM239.1 162.6v12"/>
<path d="M245.2 172.5h1l-.5 2.4zM173.5 181h3l21.7 13.7M174.9 194.6h2.9l21.6 2.7M196.3 192.9l1.9 1.8-2.4-1zM197 196.5l2.4 .8-2.6 .3zM204.7 196.4l-18.3 18.9h-6.9M204.7 196.4l-2.8 2.9M206 194.3l.8 .7-2.1 1.4zM208.2 192.8l-3.5 3.6M47.8 212.3h4.9M50.2 211.8l2.5 .5-2.5 .5zM52.7 208v7.5"/>
<path d="M56 212.3l2.5-.5v1zM56 212.3h5.6M56 208v7.5M204.6 200.4l1.7 2-.9 .4zM204.6 200.4l9.4 17.3h2.9M214.1 203.1l2.5 .6-.5 .9zM214.1 203.1l8.8 4.2h4.8"/>
</g>
<g fill="#000">
<path d="M154 136.2l.5 2.5h-1z" fill-rule="evenodd"/>
<path d="M170.6 136.2l.5 2.5h-1z" fill-rule="evenodd"/>
<path d="M206.7 129.8l.9 .4-1.6 2z" fill-rule="evenodd"/>
<path d="M223.9 136.6l.6 2.5h-1.1z" fill-rule="evenodd"/>
<path d="M230.7 130h1l-.5 2.6z" fill-rule="evenodd"/>
<path d="M231.2 136.2l.5 2.5h-1z" fill-rule="evenodd"/>
<path d="M245.7 132.2l.5 2.4h-1z" fill-rule="evenodd"/>
<path d="M108 150.9l1 .2-1.1 2.3z" fill-rule="evenodd"/>
<path d="M111.3 153.7l.9 .3-1.3 2.2z" fill-rule="evenodd"/>
<path d="M164.6 154.4l.5 2.5h-1z" fill-rule="evenodd"/>
<path d="M170.1 148.7h1l-.5 2.5z" fill-rule="evenodd"/>
<path d="M178.7 148.7h1l-.5 2.5z" fill-rule="evenodd"/>
<path d="M179.2 154.4l.5 2.5h-1z" fill-rule="evenodd"/>
<path d="M197.3 156.7l2.5-.5v.9z" fill-rule="evenodd"/>
<path d="M206.8 156.2l2.5 .5-2.5 .4z" fill-rule="evenodd"/>
<path d="M223.4 148.7h1.1l-.6 2.5z" fill-rule="evenodd"/>
<path d="M227.7 154.4l.4 2.5h-.9z" fill-rule="evenodd"/>
<path d="M104.3 176.8l2.1-1.4-1.4 2.1z" fill-rule="evenodd"/>
<path d="M153.5 163.3h1l-.5 2.5z" fill-rule="evenodd"/>
<path d="M164.1 172.5h1l-.5 2.4z" fill-rule="evenodd"/>
<path d="M191.8 172.5h1l-.5 2.4z" fill-rule="evenodd"/>
<path d="M192.3 160l.5 2.5h-1z" fill-rule="evenodd"/>
<path d="M198.8 178.8l2.5 .5-2.5 .5z" fill-rule="evenodd"/>
<path d="M199.4 177.2l2.5-.5v1z" fill-rule="evenodd"/>
<path d="M204.7 176.7l2.5 .5-2.5 .5z" fill-rule="evenodd"/>
<path d="M205.3 179.3l2.5-.5v1z" fill-rule="evenodd"/>
<path d="M222.7 172.5h1l-.5 2.4z" fill-rule="evenodd"/>
<path d="M223.2 158.9l.5 2.5h-1z" fill-rule="evenodd"/>
<path d="M227.2 162.8h.9l-.4 2.5z" fill-rule="evenodd"/>
<path d="M238.5 172.1h1l-.4 2.5z" fill-rule="evenodd"/>
<path d="M239.1 165.8l.4 2.5h-1z" fill-rule="evenodd"/>
<path d="M245.2 172.5h1l-.5 2.4z" fill-rule="evenodd"/>
<path d="M196.3 192.9l1.9 1.8-2.4-1z" fill-rule="evenodd"/>
<path d="M197 196.5l2.4 .8-2.6 .3z" fill-rule="evenodd"/>
<path d="M206 194.3l.8 .7-2.1 1.4z" fill-rule="evenodd"/>
<path d="M50.2 211.8l2.5 .5-2.5 .5z" fill-rule="evenodd"/>
<path d="M56 212.3l2.5-.5v1z" fill-rule="evenodd"/>
<path d="M204.6 200.4l1.7 2-.9 .4z" fill-rule="evenodd"/>
<path d="M214.1 203.1l2.5 .6-.5 .9z" fill-rule="evenodd"/>
</g>
<!-- layer: Center Mark (ANSI) -->
<path d="M93 179.6h3M99 179.6h6.3M102.2 170.4v3M102.2 176.4v6.4M108.3 179.6h3M102.2 185.7v3.1" fill="none" stroke="#000" stroke-width=".3"/>
<!-- layer: Symbol (ANSI) -->
<g fill="none" stroke="#000" stroke-width=".3">
<path d="M94.1 72.6l.7 .8-2.3 1.2zM102.2 69.1h-3l-6.7 5.5M219.7 86.4l1 .2-1.1 2.4zM224.2 81.6h-3l-1.6 7.4M186.3 115.2l-5.5 9.5-2.7-4.8M164.7 129.7h3.2l23.4 2.7 8.2 3.8M171.7 120.1l-5.5 9.6-2.7-4.8M179.2 124.7h3.2l9.3 3.2 8.7 5.7M197.4 134.6l2.1 1.6-2.5-.6zM198.6 131.8l1.8 1.8-2.4-.9zM315.4 121.7h-2.9l-3.2 2.7 48.4 17.5M355.6 140.6l2.1 1.3-2.5-.4z"/>
<path d="M202.9 165.8l2.1 1.5-.7 .6zM202.9 165.8l5.3 5.7M207.2 172l2.3 1-.5 .8zM207.2 172l6 4.1M209.5 172.9l2.9 3.2M257.9 177.1l-5.6 9.5-2.7-4.8M339.1 177.4l2.4-.9 .2 .9zM339.8 178.8l.7 1.4M355.4 175h-2.8l-13.5 2.4M218.1 182.4l16.1 17.7 20-.9M222.4 182.4l7.1 4.9 24.5-.7M258.1 189.6l-5.5 9.6-2.7-4.8"/>
</g>
<g fill="#000">
<path d="M94.1 72.6l.7 .8-2.3 1.2z" fill-rule="evenodd"/>
<path d="M219.7 86.4l1 .2-1.1 2.4z" fill-rule="evenodd"/>
<path d="M197.4 134.6l2.1 1.6-2.5-.6z" fill-rule="evenodd"/>
<path d="M198.6 131.8l1.8 1.8-2.4-.9z" fill-rule="evenodd"/>
<path d="M355.6 140.6l2.1 1.3-2.5-.4z" fill-rule="evenodd"/>
<path d="M202.9 165.8l2.1 1.5-.7 .6z" fill-rule="evenodd"/>
<path d="M207.2 172l2.3 1-.5 .8z" fill-rule="evenodd"/>
<path d="M339.1 177.4l2.4-.9 .2 .9z" fill-rule="evenodd"/>
</g>
<text font-size="6.3" x="285.8" y="278.5">A3</text>
<text font-size="4.5" x="406.4" y="260.8">©</text>
<g font-size="4.4">
<text x="33.8" y="9.6">6</text>
<text x="103.8" y="9.6">5</text>
<text x="173.8" y="9.6">4</text>
<text x="243.8" y="9.6">3</text>
<text x="313.8" y="9.6">2</text>
<text x="383.8" y="9.6">1</text>
<text x="6.5" y="38.8">D</text>
<text x="410.5" y="38.8">D</text>
<text x="103" y="70.7">i1</text>
<text x="225" y="83.3">i2</text>
<text x="6.7" y="113">C</text>
<text x="410.7" y="113">C</text>
<text x="176.6" y="119.2">0.4</text>
<text x="162.1" y="124.2">0.4</text>
<text x="316.2" y="122.9">Tight press fit i1 to i2</text>
<text x="213.4" y="127.2">R.2</text>
<text x="113.4" y="147.4">R13.39</text>
<text x="172.1" y="146.7" transform="rotate(-90 172.1 146.7)">7.5</text>
<text x="180.8" y="144.7" transform="rotate(-90 180.8 144.7)">1.6</text>
<text x="225.6" y="146.8" transform="rotate(-90 225.6 146.8)">7.3</text>
<text x="232.8" y="146.6" transform="rotate(-90 232.8 146.6)">1.8</text>
<text x="116.4" y="153.1">R12.50</text>
<text x="155.6" y="155.2" transform="rotate(-90 155.6 155.2)">14.8</text>
<text x="229.2" y="150.4" transform="rotate(-90 229.2 150.4)">5.5</text>
<text x="240.6" y="161.8" transform="rotate(-90 240.6 161.8)">4.4</text>
<text x="247.3" y="157.8" transform="rotate(-90 247.3 157.8)">21.4</text>
<text x="166.2" y="168.9" transform="rotate(-90 166.2 168.9)">10.3</text>
<text x="193.9" y="170.8" transform="rotate(-90 193.9 170.8)">7.5</text>
<text x="224.8" y="170" transform="rotate(-90 224.8 170)">8.0</text>
<text x="186.4" y="178.8">3.90</text>
<text x="356.2" y="176.6">i2</text>
<text x="248.2" y="181.1">0.4</text>
<text x="6.7" y="187.3">B</text>
<text x="410.7" y="187.3">B</text>
<text x="248.4" y="193.7">0.4</text>
<text x="316.4" y="204.4">i1 sub assembly</text>
<text x="62.4" y="213.9">1.6</text>
<text x="6.7" y="261.5">A</text>
<text x="283.8" y="262.4">PROJECT</text>
<text x="410.7" y="261.5">A</text>
<text x="304.5" y="264.3">Antikithera Mechanism</text>
<text x="284.9" y="272">SIZE</text>
<text x="299.1" y="272">DWG NO</text>
<text x="399.8" y="271.9">REV</text>
<text x="301.6" y="276.5">Exeligmos</text>
<text x="324.5" y="277.1">(i1 , i2)</text>
<text x="400.6" y="277.8">8.0</text>
<text x="283.8" y="284.7">SCALE</text>
<text x="302.4" y="286.3">2: 1</text>
<text x="360" y="286.2">SHEET 6 OF 6</text>
<text x="33.8" y="290.6">6</text>
<text x="103.8" y="290.6">5</text>
<text x="173.8" y="290.6">4</text>
<text x="243.8" y="290.6">3</text>
<text x="313.8" y="290.6">2</text>
<text x="383.8" y="290.6">1</text>
</g>
<g font-size="4.1">
<text x="182.8" y="158.2">⌀6.0</text>
<text x="111.4" y="175.7">⌀6.0</text>
<text x="163" y="182.5">⌀6.0</text>
<text x="213.2" y="180.8">⌀2.00</text>
<text x="164.5" y="196.1">⌀3.9</text>
<text x="228.5" y="208.8">⌀12</text>
<text x="169" y="216.8">⌀2.0</text>
<text x="217.7" y="219.2">⌀2.90</text>
</g>
<text font-size="3.6" x="367.8" y="260.8">Designed and drawn by:</text>
<text font-size="3.5" x="368.9" y="265.9">Dr N Andronis PhD CPEng</text>
</svg>
